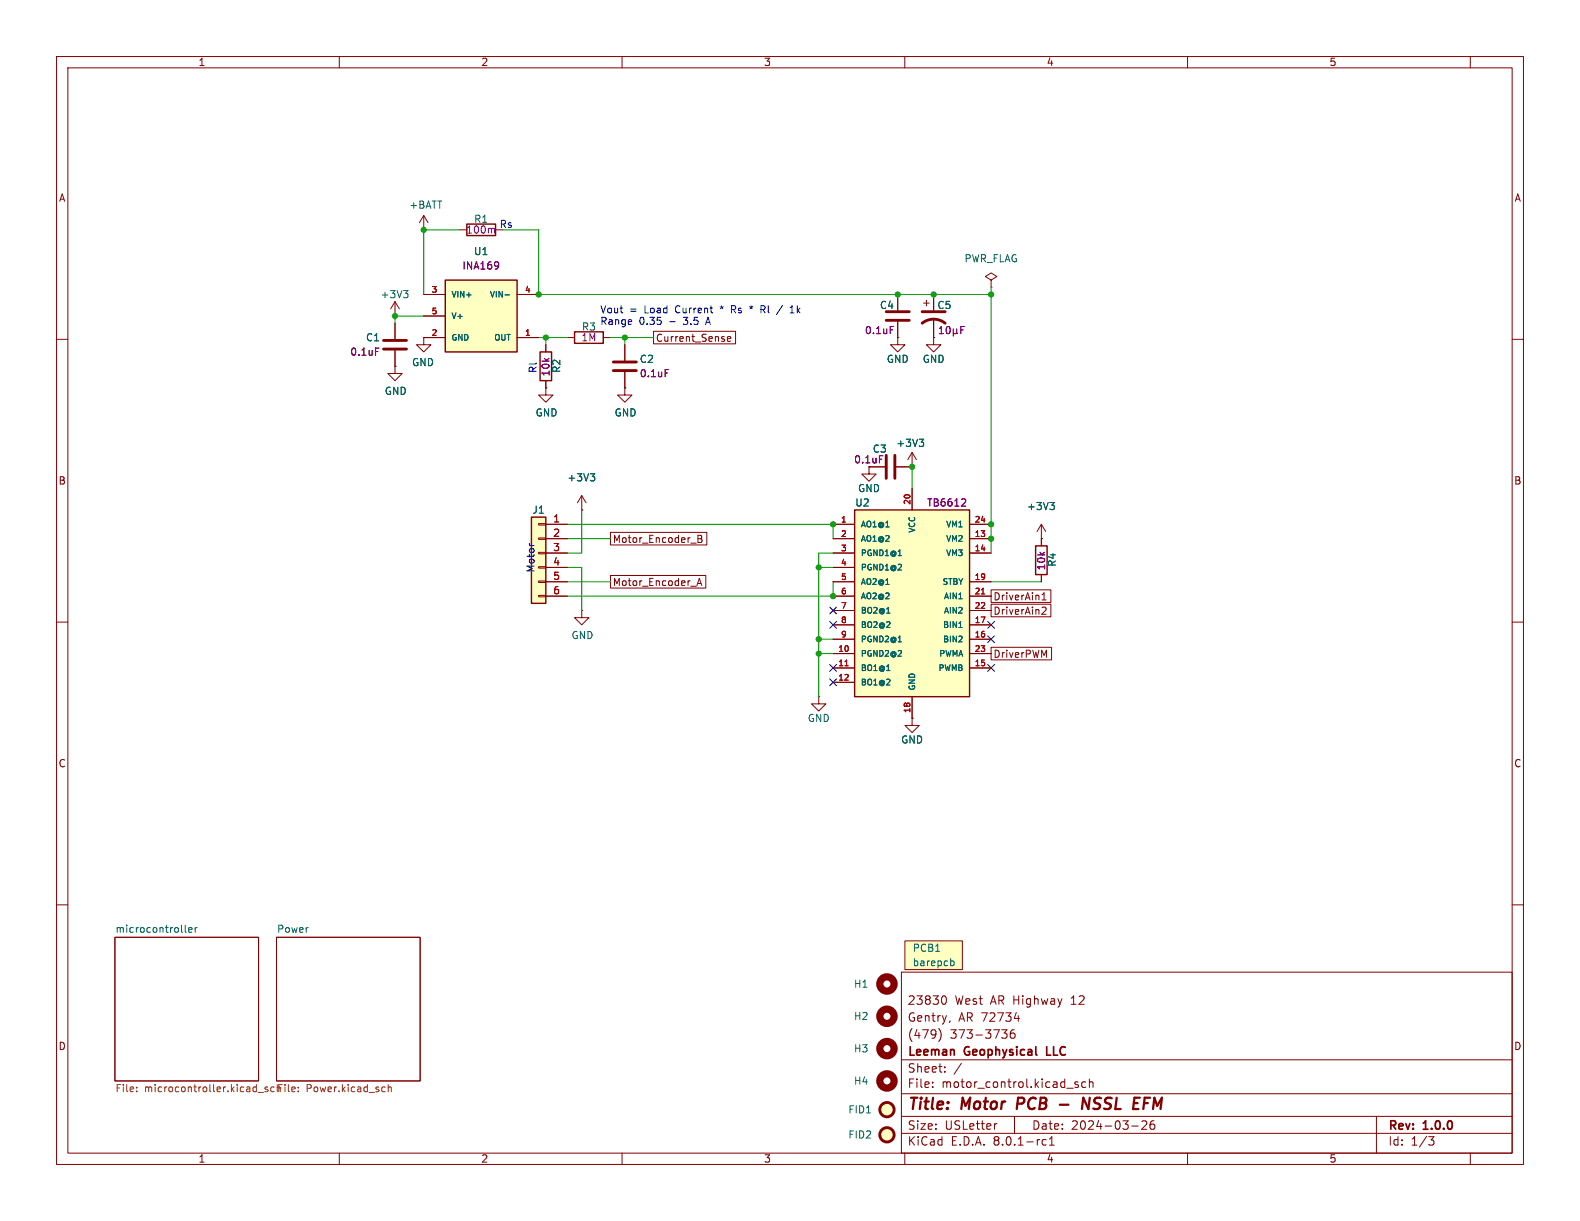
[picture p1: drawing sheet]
<svg xmlns="http://www.w3.org/2000/svg" width="279mm" height="216mm" viewBox="0 0 279 216" stroke-linecap="round" stroke-linejoin="round" font-family="sans-serif">
<g fill="none" stroke="#840000" stroke-width=".18">
<path d="M10 10h259.4v195.9h-259.4zM12 12h255.4v191.9h-255.4zM60 10v2M110 10v2M160 10v2M210 10v2M260 10v2M10 60h2M69.8 57.2v2.7M74.9 59.7v1.3h-1.2l1.2 1.2 1.3-1.2h-1.3M74.9 59.7h.1M267.4 60h2"/>
<path d="M69.8 64.8v1.2h1.3l-1.3 1.3-1.2-1.3h1.2M69.8 64.8h.1M69.8 62v2.8M110.5 68.6v1.3h1.3l-1.3 1.2-1.3-1.2h1.3M110.5 68.6h.1M102.9 90.2h.1M102.9 87.6l-.8 1.3M102.9 87.6v2.6M102.9 87.6l.7 1.3M10 110h2M102.9 108v1.2h1.2l-1.2 1.3-1.3-1.3h1.3M102.9 108h.1"/>
<path d="M267.4 110h2M10 160h2M267.4 160h2M20.3 165.7h25.4v25.4h-25.4zM48.9 165.7h25.4v25.4h-25.4zM159.4 171.9h108v32h-108zM166.9 176.1a.81 .81 0 0 1 .5 .6 .81 .81 0 0 1-.3 .8l-.2 .1M180.1 179.6v1M159.4 197.4h108M159.4 193.4h108M159.4 187.4h108M164.9 192.1v.2"/>
<path d="M164.9 191.4v.1M166.1 181.9a1.74 1.74 0 0 1-.1 2.3M167.1 189.4v.2M167.1 188.7v.1M168 180.5l-.1 .3M170 188l-1.3 1.9M176.3 198.7l-.3 .1M177.1 182.1h1l-.5 .6 .4 .1 .1 .5-.3 .3h-.4M179.4 182.1a.59 .59 0 0 0-.8 .6v.6l.2 .2 .4 .1 .2-.2 .1-.5-.1-.2h-.5l-.3 .2M179.4 180.1h.9M179.4 197.4v3M188.6 192.4h1.2"/>
<path d="M190.6 191.4l-.3-.1-.2 .2v.2l.5 .2v.3h-.5M192 191.4l-.4-.1-.3 .3v.4l.1 .2h.6M192.6 191.4l.3-.1 .3 .1 .1 .9M192.6 190.8v1.5M200.1 199.1h1.2M201.9 198.3l.6-.1 .2 .1 .1 .3-.9 1.1h.9M204.1 198.2a.59 .59 0 0 0-.7 .6v.6l.1 .2 .4 .1 .2-.2 .1-.5-.1-.2h-.5l-.2 .2M243.4 197.4v6.5M60 203.9v2M110 203.9v2M159.4 200.4h108M160 203.9v2"/>
<path d="M185 201.6l-.4-.1-.3 .3v.4l.1 .2h.6M185.6 202.5h.8M185.6 201.4l.4-.4v1.5M210 203.9v2M252.6 201h1l-.5 .6 .4 .1 .1 .5-.3 .3h-.4M260 203.9v2"/>
</g>
<path d="M180 194.1l-.2 2M187.4 195.3h1.5M192.7 194.1l-.2 2-.9-2-.3 2M202.3 195.1h.7M203.4 194.1h-1l-.2 2" fill="none" stroke="#840000" stroke-width=".4"/>
<path d="M185.1 185.1v1.5h.7" fill="none" stroke="#840000" stroke-width=".3"/>
<path d="M24.2 192.9v.1M24.2 192.3v.1M45.6 193.2h1M47.3 192.3l-.3-.1-.2 .2 .1 .2 .4 .1v.3h-.5M48.5 192.3l-.4-.1-.2 .2 .1 .6h.5M52.7 192.9v.1M52.7 192.3v.1M68 192.2l.1 .1M68.1 193h-.1M68.7 191.8v1.2M68.7 192.3l.1-.1 .3 .1 .1 .7" fill="none" stroke="#725600" stroke-width=".18"/>
<path d="M104.4 83.8h.8l-.5 .4M104.9 84.2l.3 .3v.3l-.3 .2M32.8 163.6v1.1l.1 .2M33.4 164.4l.6-.1-.1-.2-.4-.1-.1 .2v.6h.5M34.5 164v.9M34.9 164l-.4 .3" fill="none" stroke="#006464" stroke-width=".18"/>
<path d="M67.8 61.7h4.1M67.8 60.2h4.1" fill="none" stroke="#840000" stroke-width=".51"/>
<path d="M66.4 61.5h.6" fill="none" stroke="#840084" stroke-width=".18"/>
<path d="M94 91.4h2.5v15.3h-2.5z" fill="#ffffc2"/>
<g fill="none" stroke="#840000" stroke-width=".18">
<path d="M165.1 59.7v1.3h-1.3l1.3 1.2 1.3-1.2h-1.3M165.1 59.7h.1M96.5 68.6v1.3h1.3l-1.3 1.2-1.3-1.2h1.3M96.5 68.6h.1M96.5 61v1.2M96.5 67.3v1.3M110.5 61v2.8M110.5 65.8v2.8M95.2 97.7h1.3v.2h-1.3zM95.2 95.1h1.3v.3h-1.3zM95.2 92.6h1.3v.2h-1.3zM96.5 92.7h3.8"/>
<path d="M96.5 95.3h3.8M96.5 97.8h3.8M184.1 95.3v1.2M95.2 105.3h1.3v.2h-1.3zM95.2 102.7h1.3v.3h-1.3zM95.2 100.2h1.3v.3h-1.3zM96.5 100.3h3.8M96.5 102.9h3.8M96.5 105.4h3.8M184.1 101.6v1.3M144.8 123.2v1.3h1.2l-1.2 1.2-1.3-1.2h1.3M144.8 123.2h.1"/>
</g>
<path d="M95.5 62.2h2v5.1h-2zM94 91.4h2.5v15.3h-2.5zM183.1 96.5h2.1v5.1h-2.1z" fill="none" stroke="#840000" stroke-width=".25"/>
<path d="M108.5 65.5h4M108.5 64h4" fill="none" stroke="#840000" stroke-width=".51"/>
<path d="M117.6 65.3h.6" fill="none" stroke="#840084" stroke-width=".18"/>
<path d="M151.1 90.2h20.3v33h-20.3z" fill="#ffffc2"/>
<path d="M101.6 58.7h5.1v2h-5.1zM151.1 90.2h20.3v33h-20.3z" fill="none" stroke="#840000" stroke-width=".25"/>
<g fill="none" stroke="#840000" stroke-width=".18">
<path d="M100.3 59.7h1.3M106.7 59.7h1.2M158.7 52.1v2.8M158.7 56.9v2.8M175.3 49.5l1-.6-1-.6-1.1 .6 1.1 .6v1.3M175.3 50.8h.1M147.3 92.7h3.8M147.3 95.3h3.8M147.3 97.8h3.8M161.3 86.4v3.8M171.4 92.7h3.9M171.4 95.3h3.9"/>
<path d="M171.4 97.8h3.9M147.3 115.6h3.8M147.3 118.1h3.8M147.3 113h3.8M147.3 110.5h3.8M147.3 102.9h3.8M147.3 105.4h3.8M147.3 108h3.8M147.3 100.3h3.8M171.4 115.6h3.9M171.4 118.1h3.9M171.4 113h3.9"/>
<path d="M171.4 110.5h3.9M171.4 102.9h3.9M171.4 105.4h3.9M171.4 108h3.9M147.3 120.7h3.8M161.3 123.2v3.8"/>
</g>
<path d="M149.4 117.7h.6M173.5 105h.6" fill="none" stroke="#a90000" stroke-width=".18"/>
<path d="M169.6 111h.5" fill="none" stroke="#006464" stroke-width=".18"/>
<path d="M157.4 57.7h.6M170.5 88.2l.3 .3-.1 .3-.7 .7h.8" fill="none" stroke="#840084" stroke-width=".18"/>
<path d="M156.7 55.1h4.1M156.7 56.6h4.1" fill="none" stroke="#840000" stroke-width=".51"/>
<path d="M160 166.4h10.2v5.1h-10.2z" fill="#ffffc2"/>
<path d="M81.3 40.6h1.2M87.6 40.6h1.3M184.1 95.3h.1M184.1 92.7l-.7 1.3M184.1 92.7v2.6M184.1 92.7l.8 1.3M161.3 127v1.3h1.3l-1.3 1.2-1.3-1.2h1.3M161.3 127h.1M160 166.4h10.2v5.1h-10.2z" fill="none" stroke="#840000" stroke-width=".18"/>
<path d="M185.7 88.8h.7l-.4 .5M186.2 89.3l.2 .3v.3l-.2 .2M168.2 169.9l.4 .1 .1 .2v.4l-.5 .2" fill="none" stroke="#006464" stroke-width=".18"/>
<path d="M82.5 39.6h5.1v2.1h-5.1z" fill="none" stroke="#840000" stroke-width=".25"/>
<path d="M87.1 40.4l.3 .2v.6" fill="none" stroke="#840084" stroke-width=".18"/>
<path d="M78.7 49.5h12.7v12.7h-12.7z" fill="#ffffc2"/>
<path d="M78.7 49.5h12.7v12.7h-12.7z" fill="none" stroke="#840000" stroke-width=".25"/>
<g fill="none" stroke="#840000" stroke-width=".18">
<path d="M74.9 38.1l-.7 1.3M74.9 38.1v2.5M74.9 38.1l.8 1.3M69.8 55.9h.1M69.8 53.3l-.7 1.3M69.8 53.3v2.6M69.8 57.2v2.7M69.8 53.3l.8 1.3M74.9 40.6h.1M74.9 59.7h.1M74.9 59.7h3.8M74.9 52.1h3.8"/>
<path d="M74.9 55.9h3.8M91.4 59.7h3.8M91.4 52.1h3.8M115.6 58.6h14.5v2.2h-14.5zM128.6 59.9l.6-.1v-.2l-.4-.1-.2 .2 .1 .6h.5M158.7 59.7v1.3h-1.2l1.2 1.2 1.3-1.2h-1.3M158.7 59.7h.1M158.7 52.1v2.8M158.7 56.9v2.8M163.3 53.6h1M163.8 53.1v1M165.1 59.7h.1"/>
<path d="M165.1 52.1v2.8M165.1 56.4v3.3M69.8 64.8h.1M69.8 62v2.8M96.5 68.6h.1M96.5 61v1.2M96.5 67.3v1.3M110.5 68.6h.1M110.5 61v2.8M110.5 65.8v2.8M96.5 95.3h3.8M96.5 92.7h3.8"/>
<path d="M96.5 97.8h3.8M102.9 90.2h.1M107.9 94.1h17.1v2.3h-17.1zM122.2 96h.9M123.4 94.7h.4l.3 .2-.3 .4 .3 .1 .1 .3-.3 .2h-.5zM123.4 95.3h.4M147.3 95.3h3.8M147.3 92.7h3.8M147.3 97.8h3.8M156.5 82.6h-2.8v1.2h1.2l-1.2 1.3-1.3-1.3h1.3M158.5 82.6h2.8M161.3 82.6h.1"/>
<path d="M161.3 80l-.8 1.3M161.3 80v2.6M161.3 86.4v3.8M161.3 80l.8 1.3M171.4 95.3h3.9M171.4 92.7h3.9M171.4 97.8h3.9M184.1 95.3h.1M184.1 95.3v1.2M96.5 102.9h3.8M96.5 105.4h3.8M96.5 100.3h3.8"/>
<path d="M107.9 101.8h16.9v2.2h-16.9zM122.2 103.7h.9M123.2 103.5l.5-1.2 .4 1.2M123.4 103.2h.6M147.3 115.6h3.8M147.3 118.1h3.8M147.3 113h3.8M147.3 110.5h3.8M147.3 102.9h3.8M147.3 105.4h3.8M147.3 108h3.8M147.3 100.3h3.8"/>
<path d="M171.4 115.6h3.9M171.4 118.1h3.9M171.4 113h3.9M171.4 110.5h3.9M171.4 102.9h3.9M171.4 105.4h3.9M171.4 108h3.9M175.3 106.8h10.5v2.3h-10.5zM175.3 104.3h10.5v2.2h-10.5zM175.3 114.5h10.7v2.2h-10.7zM184.1 101.6v1.3M184.3 106.1h.7"/>
<path d="M184.3 105.2l.3-.4v1.3M184.3 107.4h.4l.3 .3-.8 .9h.8M147.3 120.7h3.8M161.3 127h.1M161.3 123.2v3.8"/>
</g>
<path d="M71.4 51.4h.7l-.4 .5M71.9 51.9l.2 .2v.3l-.2 .2M89.3 52.1h.8M162.5 77.7h.8l-.4 .5M163.1 78.2l.2 .2v.3l-.2 .2M104.4 83.8h.8l-.5 .4M104.9 84.2l.3 .3v.3l-.3 .2M185.7 88.8h.7l-.4 .5M186.2 89.3l.2 .3v.3l-.2 .2M169.6 111h.5" fill="none" stroke="#006464" stroke-width=".18"/>
<g fill="none" stroke="#840084" stroke-width=".18">
<path d="M88.1 46.4a1.07 1.07 0 0 1-.1 1M88.2 46.8l-.1 .2M157.4 57.7h.6M166.1 59h.7M166.1 58.1l.4-.4v1.3M167.5 57.8l.1-.1a.68 .68 0 0 1 .5 .7 .68 .68 0 0 1-.5 .6 .84 .84 0 0 1-.1-1.2zM168.6 58.8l.2 .2h.2l.2-.2M168.6 58.2v1.2M169.2 58.8l.2 .2M169.2 58.2v.6M169.9 58.3h.4M170.5 57.7h-.6v1.3"/>
<path d="M66.4 61.5h.6M117.6 65.3h.6M170.5 88.2l.3 .3-.1 .3-.7 .7h.8"/>
</g>
<g fill="none" stroke="#840000" stroke-width=".51">
<path d="M163.1 57.2a3.3 3.3 0 0 1 4 0M163.1 55.1h4M156.7 80.5v4.1M158.2 80.5v4.1"/>
<circle cx="156.8" cy="196.2" r="1.27"/>
<circle cx="156.8" cy="200.7" r="1.27"/>
</g>
<g fill="none" stroke="#840000" stroke-width="1.3">
<circle cx="156.8" cy="179.7" r="1.27"/>
<circle cx="156.8" cy="174" r="1.27"/>
<circle cx="156.8" cy="191.1" r="1.27"/>
<circle cx="156.8" cy="185.4" r="1.27"/>
</g>
<g fill="#ffffc2" stroke="#ffffc2" stroke-width=".18">
<circle cx="156.8" cy="200.7" r="1.27"/>
<circle cx="156.8" cy="196.2" r="1.27"/>
</g>
<g fill="none" stroke="#0000c2" stroke-width=".18">
<path d="M129.4 54.7h.5M129.9 54.1h-.5v1.2M132.5 54.2l.3 .2M132.8 54.1v.3M132.8 54.4l-.2 .2M132.8 54.4l.2 .2M133.1 54.2l-.3 .2M134.9 54.7l.4 .6M135.2 54.1h-.6v1.2M135.2 54.7h-.6M138.4 54l-1.1 1.6M139.7 55.3h.7"/>
<path d="M139.7 54.4l.4-.3v1.2M93.6 96.1v.1"/>
</g>
<g fill="none" stroke="#009600" stroke-width=".18">
<path d="M74.9 55.9h-5.1v1.3M81.3 40.6h-6.4v11.5M88.9 40.6h6.3v11.5h80.1M95.2 59.7h5.1M96.5 59.7v1.3M107.9 59.7h7.7M110.5 59.7v1.3M175.3 50.8v47M100.3 92.7h47v2.6M100.3 95.3h7.6M102.9 90.2v7.6h-2.6M147.3 97.8h-2.5v25.4"/>
<path d="M161.3 82.6v3.8M100.3 102.9h7.6M100.3 100.3h2.6v7.7M144.8 113h2.5M144.8 115.6h2.5M144.8 100.3h2.5M147.3 102.9v2.5h-47M175.3 102.9h8.8"/>
</g>
<g fill="none" stroke="#000084" stroke-width=".18">
<path d="M146.7 117.5l1.2 1.2M146.7 107.3l1.2 1.3M146.7 109.9l1.2 1.2M147.9 117.5l-1.2 1.2M147.9 107.3l-1.2 1.3M147.9 109.9l-1.2 1.2M174.7 112.4l1.2 1.2M174.7 109.9l1.2 1.2M174.7 117.5l1.2 1.2M175.9 112.4l-1.2 1.2M175.9 109.9l-1.2 1.2M175.9 117.5l-1.2 1.2"/>
<path d="M146.7 120l1.2 1.3M147.9 120l-1.2 1.3"/>
</g>
<path d="M149.4 117.7h.6M173.5 105h.6" fill="none" stroke="#a90000" stroke-width=".18"/>
<g fill="#009600" stroke="#009600" stroke-width=".18">
<circle cx="69.8" cy="55.9" r=".46"/>
<circle cx="96.5" cy="59.7" r=".46"/>
<circle cx="110.5" cy="59.7" r=".46"/>
<circle cx="95.2" cy="52.1" r=".46"/>
<circle cx="74.9" cy="40.6" r=".46"/>
<circle cx="175.3" cy="52.1" r=".46"/>
<circle cx="165.1" cy="52.1" r=".46"/>
<circle cx="158.7" cy="52.1" r=".46"/>
<circle cx="175.3" cy="95.3" r=".46"/>
<circle cx="161.3" cy="82.6" r=".46"/>
<circle cx="175.3" cy="92.7" r=".46"/>
<circle cx="144.8" cy="100.3" r=".46"/>
<circle cx="147.3" cy="92.7" r=".46"/>
<circle cx="144.8" cy="115.6" r=".46"/>
<circle cx="144.8" cy="113" r=".46"/>
<circle cx="147.3" cy="105.4" r=".46"/>
</g>
<g font-size="2.8" fill="#840000">
<text x="160.4" y="196.8">Title:</text>
<text x="170.1" y="196.8">Motor</text>
<text x="180.7" y="196.8">PCB</text>
<text x="193.8" y="196.8">NSSL</text>
<text x="203.6" y="196.8">EFM</text>
</g>
<g font-size="2.1" fill="#840000">
<text x="160.4" y="177.9">23830</text>
<text x="168.8" y="177.9">West</text>
<text x="175.2" y="177.9">AR Highway</text>
<text x="189.7" y="177.9">12</text>
<text x="160.4" y="183.9">(479)</text>
<text x="160.4" y="180.9">Gentry,</text>
<text x="168" y="183.9">373-3736</text>
<text x="169.5" y="180.9">AR 72734</text>
<text x="160.4" y="189.9">Sheet:</text>
<text x="160.4" y="187.1">Leeman</text>
<text x="170.6" y="187.1">Geophysical</text>
<text x="185.7" y="187.1">LLC</text>
<text x="160.4" y="192.6">File:</text>
<text x="166.5" y="192.6">motor_control.kicad_sch</text>
<text x="160.4" y="202.8">KiCad</text>
<text x="160.4" y="200">Size:</text>
<text x="167.1" y="200">USLetter</text>
<text x="168.1" y="202.8">E.D.A.</text>
<text x="175.7" y="202.8">8.0.1-rc1</text>
<text x="182.4" y="200">Date:</text>
<text x="189.4" y="200">2024-03-26</text>
<text x="245.4" y="200.2">Rev:</text>
<text x="245.4" y="202.8">Id:</text>
<text x="249.5" y="202.8">1/3</text>
<text x="251.8" y="200.2">1.0.0</text>
</g>
<g font-size="1.8" fill="#840000">
<text x="35" y="11.9">1</text>
<text x="85" y="11.9">2</text>
<text x="135" y="11.9">3</text>
<text x="185" y="11.9">4</text>
<text x="235" y="11.9">5</text>
<text x="10.3" y="35.9">A</text>
<text x="267.7" y="35.9">A</text>
<text x="115.9" y="60.6">Current_Sense</text>
<text x="150.9" y="82.1">0.1uF</text>
<text x="10.3" y="85.9">B</text>
<text x="267.7" y="85.9">B</text>
<text x="108.3" y="96.2">Motor_Encoder_B</text>
<text x="108.3" y="103.8">Motor_Encoder_A</text>
<text x="175.6" y="106.4">DriverAin1</text>
<text x="175.6" y="108.9">DriverAin2</text>
<text x="175.6" y="116.5">DriverPWM</text>
<text x="10.3" y="135.9">C</text>
<text x="267.7" y="135.9">C</text>
<text x="10.3" y="185.9">D</text>
<text x="267.7" y="185.9">D</text>
<text x="35" y="205.8">1</text>
<text x="85" y="205.8">2</text>
<text x="135" y="205.8">3</text>
<text x="185" y="205.8">4</text>
<text x="235" y="205.8">5</text>
</g>
<g font-size="1.8" fill="#006464">
<text x="72.3" y="37.1">+BATT</text>
<text x="83.7" y="45.3">U1</text>
<text x="170.4" y="46.6">PWR_FLAG</text>
<text x="67.2" y="52.9">+3V3</text>
<text x="155.5" y="54.8">C4</text>
<text x="165.7" y="54.8">C5</text>
<text x="64.6" y="60.6">C1</text>
<text x="72.8" y="64.9">GND</text>
<text x="113" y="64.4">C2</text>
<text x="156.7" y="64.4">GND</text>
<text x="163.1" y="64.4">GND</text>
<text x="67.9" y="70">GND</text>
<text x="99.3" y="66" transform="rotate(-90 99.3 66)">R2</text>
<text x="94.6" y="73.8">GND</text>
<text x="108.6" y="73.8">GND</text>
<text x="158.4" y="79.2">+3V3</text>
<text x="100.2" y="85.3">+3V3</text>
<text x="151.1" y="89.8">U2</text>
<text x="151.6" y="87.2">GND</text>
<text x="94.1" y="91">J1</text>
<text x="181.5" y="90.4">+3V3</text>
<text x="186.9" y="100.3" transform="rotate(-90 186.9 100.3)">R4</text>
<text x="101" y="113.2">GND</text>
<text x="142.7" y="127.9">GND</text>
<text x="159.3" y="131.7">GND</text>
<text x="20.3" y="165">microcontroller</text>
<text x="48.9" y="165">Power</text>
<text x="161.3" y="168.5">PCB1</text>
<text x="161.3" y="171">barepcb</text>
<text x="150.9" y="174.9">H1</text>
<text x="150.9" y="180.6">H2</text>
<text x="150.9" y="186.3">H3</text>
<text x="150.9" y="192">H4</text>
<text x="149.9" y="197.1">FID1</text>
<text x="149.9" y="201.5">FID2</text>
</g>
<g font-size="1.8" fill="#840084">
<text x="82.3" y="41.5">100m</text>
<text x="83.7" y="39.6">R1</text>
<text x="81.7" y="47.9">INA169</text>
<text x="102.8" y="58.6">R3</text>
<text x="152.8" y="59.3">0.1uF</text>
<text x="61.8" y="63.1">0.1uF</text>
<text x="102.7" y="60.6">1M</text>
<text x="97.4" y="66.7" transform="rotate(-90 97.4 66.7)">10k</text>
<text x="113" y="66.9">0.1uF</text>
<text x="154.2" y="80.2">C3</text>
<text x="163.8" y="89.8">TB6612</text>
<text x="185" y="101" transform="rotate(-90 185 101)">10k</text>
</g>
<g font-size="1.8" fill="#0000c2">
<text x="88.3" y="40.4">Rs</text>
<text x="106" y="55.5">Vout</text>
<text x="106" y="57.5">Range</text>
<text x="111.3" y="55.5">=</text>
<text x="113" y="57.5">0.35</text>
<text x="114.1" y="55.5">Load</text>
<text x="118.4" y="57.5">-</text>
<text x="119.7" y="55.5">Current</text>
<text x="121.2" y="57.5">3.5</text>
<text x="125.4" y="57.5">A</text>
<text x="127.8" y="55.5">*</text>
<text x="130" y="55.5">Rs</text>
<text x="135.6" y="55.5">Rl</text>
<text x="141.2" y="55.5">1k</text>
<text x="95" y="66" transform="rotate(-90 95 66)">Rl</text>
<text x="94.6" y="101.4" transform="rotate(-90 94.6 101.4)">Motor</text>
</g>
<g font-size="1.8" fill="#a90000">
<text x="97.7" y="92.5">1</text>
<text x="97.7" y="95">2</text>
<text x="97.7" y="97.5">3</text>
<text x="97.7" y="100.1">4</text>
<text x="97.7" y="102.6">5</text>
<text x="97.7" y="105.2">6</text>
</g>
<g font-size="1.8" fill="#725600">
<text x="20.3" y="193.4">File:</text>
<text x="25.5" y="193.4">microcontroller.kicad_sch</text>
<text x="48.9" y="193.4">File:</text>
<text x="54.1" y="193.4">Power.kicad_sch</text>
</g>
<g font-size="1.4" fill="#a90000">
<text x="76.2" y="51.8">3</text>
<text x="92.7" y="51.8">4</text>
<text x="76.2" y="59.4">2</text>
<text x="76.2" y="55.6">5</text>
<text x="92.7" y="59.4">1</text>
<text x="161" y="89.4" transform="rotate(-90 161 89.4)">20</text>
<text x="148.6" y="92.5">1</text>
<text x="148.6" y="95">2</text>
<text x="172.3" y="95">13</text>
<text x="172.3" y="92.5">24</text>
<text x="148.6" y="97.5">3</text>
<text x="148.6" y="100.1">4</text>
<text x="172.3" y="97.5">14</text>
<text x="148.6" y="102.6">5</text>
<text x="148.6" y="105.2">6</text>
<text x="148.6" y="107.7">7</text>
<text x="172.3" y="102.6">19</text>
<text x="172.3" y="105.2">21</text>
<text x="172.3" y="107.7">22</text>
<text x="148.6" y="110.2">8</text>
<text x="148.6" y="112.8">9</text>
<text x="172.3" y="112.8">16</text>
<text x="172.3" y="110.2">17</text>
<text x="148.1" y="115.3">10</text>
<text x="148.1" y="117.9">11</text>
<text x="172.3" y="117.9">15</text>
<text x="172.3" y="115.3">23</text>
<text x="148.1" y="120.4">12</text>
<text x="161" y="126.2" transform="rotate(-90 161 126.2)">18</text>
</g>
<g font-size="1.4" fill="#006464">
<text x="79.8" y="52.8">VIN+</text>
<text x="86.5" y="52.8">VIN-</text>
<text x="79.8" y="56.6">V+</text>
<text x="79.8" y="60.4">GND</text>
<text x="87.3" y="60.4">OUT</text>
<text x="152.1" y="93.4">AO1@1</text>
<text x="152.1" y="96">AO1@2</text>
<text x="162" y="94.3" transform="rotate(-90 162 94.3)">VCC</text>
<text x="167.2" y="96">VM2</text>
<text x="167.2" y="93.4">VM1</text>
<text x="152.1" y="98.5">PGND1@1</text>
<text x="152.1" y="101.1">PGND1@2</text>
<text x="167.2" y="98.5">VM3</text>
<text x="152.1" y="103.6">AO2@1</text>
<text x="152.1" y="106.1">AO2@2</text>
<text x="166.6" y="103.6">STBY</text>
<text x="166.8" y="106.1">AIN1</text>
<text x="152.1" y="108.7">BO2@1</text>
<text x="152.1" y="111.2">BO2@2</text>
<text x="152.1" y="113.8">PGND2@1</text>
<text x="166.6" y="113.8">BIN2</text>
<text x="166.6" y="111.2">BIN1</text>
<text x="166.8" y="108.7">AIN2</text>
<text x="152.1" y="116.3">PGND2@2</text>
<text x="152.1" y="118.8">BO1@1</text>
<text x="165.8" y="118.8">PWMB</text>
<text x="166" y="116.3">PWMA</text>
<text x="152.1" y="121.4">BO1@2</text>
<text x="162" y="122.2" transform="rotate(-90 162 122.2)">GND</text>
</g>
</svg>
